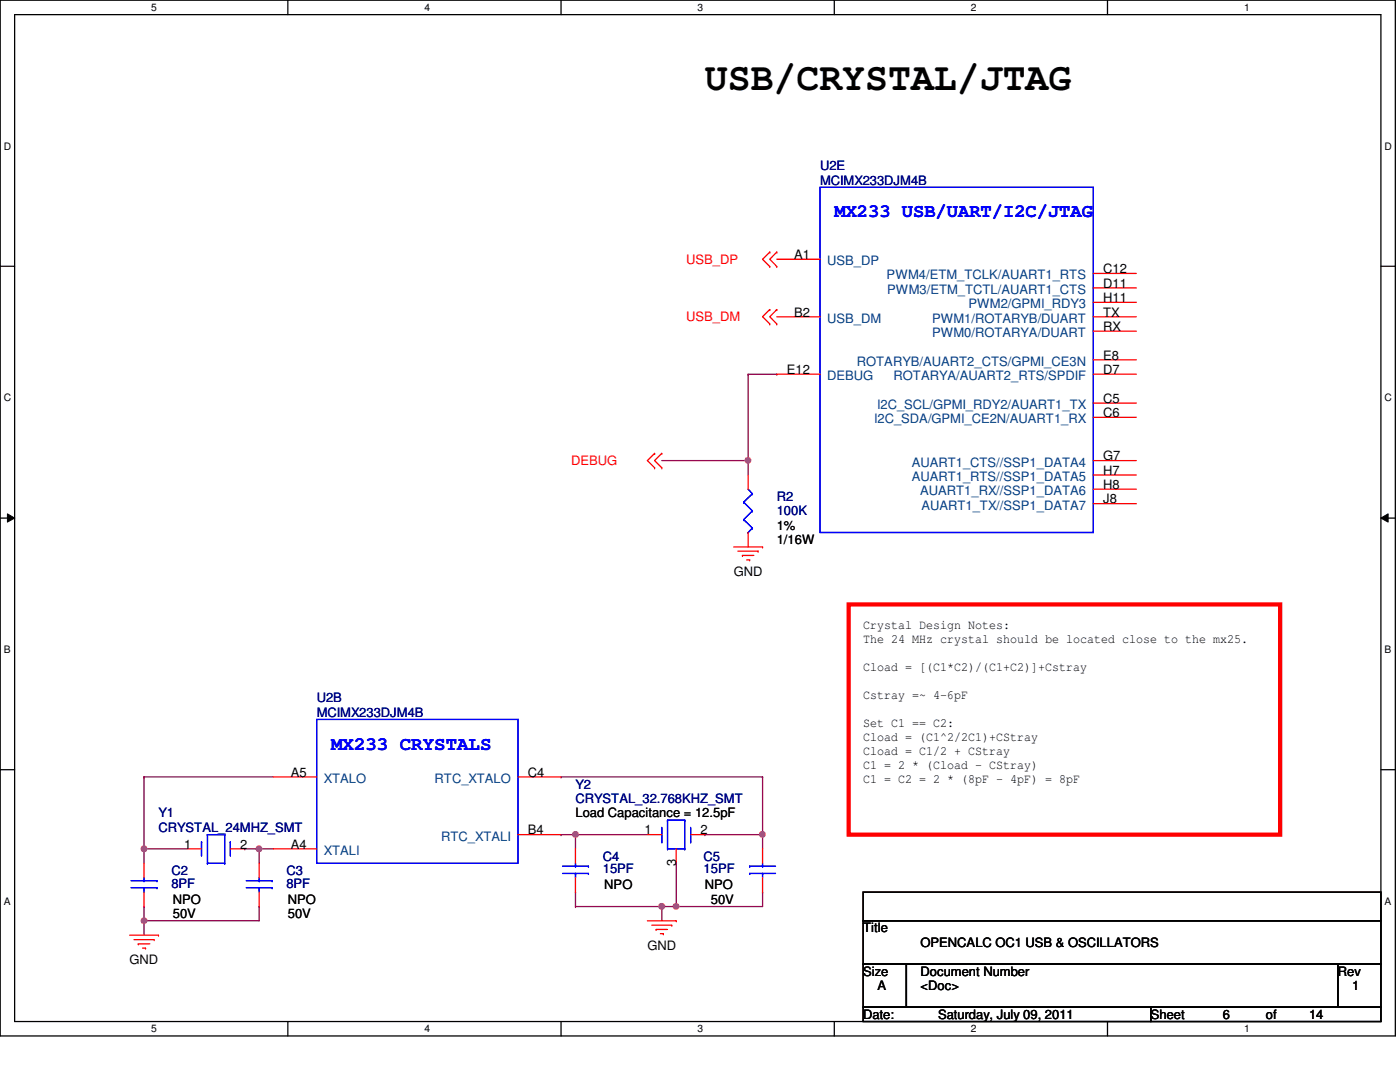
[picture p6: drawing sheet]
<svg xmlns="http://www.w3.org/2000/svg" width="279mm" height="216mm" viewBox="0 0 279 216" stroke-linecap="round" stroke-linejoin="round" font-family="sans-serif">
<path d="M0 0h278.5v206.7h-278.5zM2.9 2.9h272.7v200.9h-272.7z" fill="none" stroke="#000" stroke-width=".25"/>
<g fill="#fff">
<path d="M30.2 .3h1.1v2.3h-1.1z"/>
<path d="M30.2 204.1h1.1v2.3h-1.1z"/>
</g>
<path d="M57.4 0v2.9M57.4 203.8v2.9" fill="none" stroke="#000" stroke-width=".25"/>
<g fill="#fff">
<path d="M84.7 .3h1.1v2.3h-1.1z"/>
<path d="M84.7 204.1h1.1v2.3h-1.1z"/>
</g>
<path d="M112 0v2.9M112 203.8v2.9" fill="none" stroke="#000" stroke-width=".25"/>
<g fill="#fff">
<path d="M139.2 .3h1.1v2.3h-1.1z"/>
<path d="M139.2 204.1h1.1v2.3h-1.1z"/>
</g>
<path d="M166.5 0v2.9M166.5 203.8v2.9" fill="none" stroke="#000" stroke-width=".25"/>
<g fill="#fff">
<path d="M193.8 .3h1.1v2.3h-1.1z"/>
<path d="M193.8 204.1h1.1v2.3h-1.1z"/>
</g>
<path d="M221 0v2.9M221 203.8v2.9" fill="none" stroke="#000" stroke-width=".25"/>
<g fill="#fff">
<path d="M248.3 .3h1.1v2.3h-1.1z"/>
<path d="M248.3 204.1h1.1v2.3h-1.1z"/>
<path d="M.8 28h1.4v2.3h-1.4z"/>
<path d="M276.3 28h1.4v2.3h-1.4z"/>
<path d="M.8 78.2h1.4v2.3h-1.4z"/>
<path d="M276.3 78.2h1.4v2.3h-1.4z"/>
</g>
<path d="M0 53.1h2.9M275.6 53.1h2.9" fill="none" stroke="#000" stroke-width=".25"/>
<g fill="#fff">
<path d="M.8 128.5h1.3v2.2h-1.3z"/>
<path d="M276.3 128.5h1.3v2.2h-1.3z"/>
</g>
<path d="M0 103.4h2.9M275.6 103.4h2.9" fill="none" stroke="#000" stroke-width=".25"/>
<path d="M1.5 102.5l1.4 .9-1.4 .8zM275.6 103.4l1.4-.9v1.7z" fill="#000"/>
<path d="M1.5 102.5l1.4 .9-1.4 .8zM275.6 103.4l1.4-.9v1.7z" fill="none" stroke="#000" stroke-width=".2"/>
<g fill="#fff">
<path d="M.8 178.7h1.3v2.2h-1.3z"/>
<path d="M276.3 178.7h1.3v2.2h-1.3z"/>
</g>
<path d="M0 153.6h2.9M275.6 153.6h2.9" fill="none" stroke="#000" stroke-width=".25"/>
<path d="M132.1 91.9h17.2M149.3 91.9h.1M28.7 155h.1M28.7 155h25.9M28.7 155v17.3M28.7 169.4h.1M51.7 169.4h.1M51.7 169.4v2.9" fill="none" stroke="#800040" stroke-width=".25"/>
<circle cx="149.3" cy="91.9" r=".56" fill="#f0f"/>
<circle cx="149.3" cy="91.9" r=".56" fill="none" stroke="#f0f" stroke-width=".25"/>
<path d="M149.3 74.7h.1M149.3 74.7v20.1M149.3 74.7h5.7M155 74.7h.1M149.3 91.9h.1M28.7 169.4h.1M28.7 169.4h8.7M51.7 180.9h.1M51.7 180.9v2.8" fill="none" stroke="#800040" stroke-width=".25"/>
<circle cx="28.7" cy="169.4" r=".56" fill="#f0f"/>
<circle cx="28.7" cy="169.4" r=".56" fill="none" stroke="#f0f" stroke-width=".25"/>
<path d="M28.7 183.7h.1M28.7 183.7v2.9" fill="none" stroke="#800040" stroke-width=".25"/>
<circle cx="28.7" cy="183.7" r=".56" fill="#f0f"/>
<circle cx="28.7" cy="183.7" r=".56" fill="none" stroke="#f0f" stroke-width=".25"/>
<path d="M114.9 166.5h.1M114.9 166.5v2.9" fill="none" stroke="#800040" stroke-width=".25"/>
<circle cx="114.8" cy="166.5" r=".56" fill="#f0f"/>
<circle cx="114.8" cy="166.5" r=".56" fill="none" stroke="#f0f" stroke-width=".25"/>
<path d="M140.7 166.5h.1M140.7 166.5h11.5M152.2 166.5h.1M152.2 166.5v2.9" fill="none" stroke="#800040" stroke-width=".25"/>
<circle cx="152.1" cy="166.5" r=".56" fill="#f0f"/>
<circle cx="152.1" cy="166.5" r=".56" fill="none" stroke="#f0f" stroke-width=".25"/>
<g fill="none" stroke="#800040" stroke-width=".25">
<path d="M112 155h.1M112 155h40.2M152.2 155h.1M152.2 155v11.5M112 166.5h.1M112 166.5h17.2M114.9 178h.1M114.9 166.5h.1M114.9 178v2.9M152.2 178h.1M152.2 178v2.9M132.1 180.9h.1"/>
<path d="M132.1 180.9v2.8"/>
</g>
<circle cx="132.1" cy="180.9" r=".56" fill="#f0f"/>
<circle cx="132.1" cy="180.9" r=".56" fill="none" stroke="#f0f" stroke-width=".25"/>
<path d="M51.7 169.4h.1M51.7 169.4h2.9" fill="none" stroke="#800040" stroke-width=".25"/>
<circle cx="51.7" cy="169.4" r=".56" fill="#f0f"/>
<circle cx="51.7" cy="169.4" r=".56" fill="none" stroke="#f0f" stroke-width=".25"/>
<path d="M28.7 183.7h.1M28.7 183.7h23M135 180.9h.1M135 180.9h17.2" fill="none" stroke="#800040" stroke-width=".25"/>
<circle cx="134.9" cy="180.8" r=".56" fill="#f0f"/>
<circle cx="134.9" cy="180.8" r=".56" fill="none" stroke="#f0f" stroke-width=".25"/>
<path d="M48.9 169.4h.1M48.9 169.4h2.8M135 172.3h.1M135 172.3v8.6h-20.1M28.7 180.9h.1M28.7 180.9v2.8M114.9 180.9h.1M132.1 180.9h.1" fill="none" stroke="#800040" stroke-width=".25"/>
<g fill="none" stroke="#f00" stroke-width=".25">
<path d="M153.6 53.2h.1M153.6 50.3h.1M153.6 50.3l-1.4 1.4 1.4 1.5M155 53.2h.1M155 50.3h.1M155 50.3l-1.4 1.4 1.4 1.5M155 51.7h8.7M218.2 57.4h8.6M218.2 54.6h8.6M153.6 64.6h.1M153.6 61.8h.1M153.6 61.8l-1.4 1.4 1.4 1.4"/>
<path d="M155 64.6h.1M155 61.8h.1M155 61.8l-1.4 1.4 1.4 1.4M155 63.2h8.7M155 74.7h8.7M218.2 63.2h8.6M218.2 74.7h8.6M218.2 66.1h8.6M218.2 60.3h8.6M218.2 71.8h8.6M130.6 93.3h.1M130.6 90.5h.1"/>
<path d="M130.6 90.5l-1.4 1.4 1.4 1.4M132.1 93.3h.1M132.1 90.5h.1M132.1 90.5l-1.5 1.4 1.5 1.4M149.3 94.8v2.8M218.2 80.4h8.6M218.2 83.3h8.6M218.2 91.9h8.6M218.2 94.8h8.6M218.2 97.6h8.6M146.4 109.1h5.8M147.3 110h4"/>
<path d="M148.2 110.8h.1M148.2 110.8h2.3M149 111.7h.6M149.3 106.3v2.8M149.6 111.7h.1M151.3 110h.1M152.2 109.1h.1M218.2 100.5h8.6M54.6 155h8.6M103.4 155h8.6M28.7 172.3v2.8M28.7 178v2.9"/>
<path d="M37.4 169.4h2.8M46 169.4h2.9M51.7 172.3v2.8M51.7 178v2.9M54.6 169.4h8.6M103.4 166.5h8.6M114.9 169.4v2.9M114.9 175.1v2.9M129.2 166.5h2.9M135 169.4v2.9M137.8 166.5h2.9M152.2 169.4v2.9"/>
<path d="M152.2 175.1v2.9M25.9 186.6h5.7M26.8 187.5h4M27.6 188.3h.1M27.6 188.3h2.3M28.4 189.2h.6M29 189.2h.1M30.8 187.5h.1M31.6 186.6h.1M129.2 183.7h5.8M130.1 184.6h4M130.9 185.5h.1"/>
<path d="M130.9 185.5h2.3M131.8 186.3h.6M132.4 186.3h.1M134.1 184.6h.1M135 183.7h.1"/>
</g>
<path d="M172.3 178h103.3v5.7h-103.3zM172.3 183.7h103.3v8.7h-103.3zM172.3 192.4h8.6v8.6h-8.6zM180.9 192.4h86.1v8.6h-86.1zM267 192.4h8.6v8.6h-8.6zM172.3 201h57.4v2.8h-57.4zM229.7 201h45.9v2.8h-45.9z" fill="none" stroke="#000" stroke-width=".25"/>
<path d="M169.4 120.6h86.1v45.9h-86.1z" fill="none" stroke="#f00" stroke-width=".85"/>
<g fill="none" stroke="#00f" stroke-width=".25">
<path d="M163.7 37.4h54.5v68.9h-54.5zM149.3 97.6l.9 .9M150.2 98.5h.1M150.2 98.5l-1.8 1.7M148.4 100.2h.1M148.4 103.7h.1M148.4 100.2l1.8 1.7M148.4 103.7l1.8 1.7M149.3 106.3h.1M150.2 101.9h.1M150.2 105.4h.1M150.2 101.9l-1.8 1.8"/>
<path d="M150.2 105.4l-.9 .9M63.2 143.6h40.2v28.7h-40.2zM26.2 177.1h5.1M26.2 175.7h5.1M28.7 175.7h.1M28.7 177.1h.1M28.7 175.1v.6M28.7 177.1v.9M31.3 177.1h.1M31.3 175.7h.1M40.2 168h.1M40.2 168v2.8"/>
<path d="M41.4 166.5h.1M41.4 172.3h.1M41.4 166.5v5.8M41.4 166.5h3.4M41.4 172.3h3.4M44.8 166.5h.1M44.8 172.3h.1M44.8 166.5v5.8M46 168h.1M46 168v2.8M49.1 177.1h5.2M49.1 175.7h5.2"/>
<path d="M51.7 175.7h.1M51.7 177.1h.1M51.7 175.1v.6M51.7 177.1v.9M54.3 177.1h.1M54.3 175.7h.1M112.3 174.3h5.1M112.3 172.8h5.1M114.9 172.8h.1M114.9 174.3h.1M114.9 172.3v.5M114.9 174.3v.8"/>
<path d="M117.4 174.3h.1M117.4 172.8h.1M132.1 168h.1M132.1 165.1v2.9M133.2 169.4h.1M133.2 163.7h.1M133.2 163.7v5.7M133.2 169.4h3.5M133.2 163.7h3.5M136.7 169.4h.1M136.7 163.7h.1M136.7 163.7v5.7"/>
<path d="M137.8 168h.1M137.8 165.1v2.9M149.6 174.3h.1M149.6 172.8h.1M149.6 174.3h5.2M149.6 172.8h5.2M152.2 172.8h.1M152.2 174.3h.1M152.2 172.3v.5M152.2 174.3v.8"/>
</g>
<circle cx="149.3" cy="91.9" r=".56" fill="#f0f"/>
<circle cx="149.3" cy="91.9" r=".56" fill="none" stroke="#f0f" stroke-width=".25"/>
<circle cx="28.7" cy="169.4" r=".56" fill="#f0f"/>
<circle cx="28.7" cy="169.4" r=".56" fill="none" stroke="#f0f" stroke-width=".25"/>
<circle cx="28.7" cy="183.7" r=".56" fill="#f0f"/>
<circle cx="28.7" cy="183.7" r=".56" fill="none" stroke="#f0f" stroke-width=".25"/>
<circle cx="114.8" cy="166.5" r=".56" fill="#f0f"/>
<circle cx="114.8" cy="166.5" r=".56" fill="none" stroke="#f0f" stroke-width=".25"/>
<circle cx="152.1" cy="166.5" r=".56" fill="#f0f"/>
<circle cx="152.1" cy="166.5" r=".56" fill="none" stroke="#f0f" stroke-width=".25"/>
<circle cx="132.1" cy="180.9" r=".56" fill="#f0f"/>
<circle cx="132.1" cy="180.9" r=".56" fill="none" stroke="#f0f" stroke-width=".25"/>
<circle cx="51.7" cy="169.4" r=".56" fill="#f0f"/>
<circle cx="51.7" cy="169.4" r=".56" fill="none" stroke="#f0f" stroke-width=".25"/>
<circle cx="134.9" cy="180.8" r=".56" fill="#f0f"/>
<circle cx="134.9" cy="180.8" r=".56" fill="none" stroke="#f0f" stroke-width=".25"/>
<text font-size="7.7" x="140.7" y="17.9">USB/CRYSTAL/JTAG</text>
<g font-size="3.7" fill="#00f">
<text x="166.5" y="43.4">MX233 USB/UART/I2C/JTAG</text>
<text x="66.1" y="149.6">MX233 CRYSTALS</text>
</g>
<g font-size="2.6" fill="#000080">
<text x="163.7" y="34">U2E</text>
<text x="163.7" y="36.8">MCIMX233DJM4B</text>
<text x="155" y="99.9">R2</text>
<text x="155" y="102.8">100K</text>
<text x="63.2" y="140.2">U2B</text>
<text x="63.2" y="143">MCIMX233DJM4B</text>
<text x="114.9" y="157.4">Y2</text>
<text x="114.9" y="160.2">CRYSTAL_32.768KHZ_SMT</text>
<text x="31.6" y="163.1">Y1</text>
<text x="31.6" y="166">CRYSTAL_24MHZ_SMT</text>
<text x="120.3" y="171.7">C4</text>
<text x="140.4" y="171.7">C5</text>
<text x="34.2" y="174.6">C2</text>
<text x="34.2" y="177.2">8PF</text>
<text x="57.1" y="174.6">C3</text>
<text x="57.1" y="177.2">8PF</text>
<text x="120.3" y="174.3">15PF</text>
<text x="140.4" y="174.3">15PF</text>
</g>
<g font-size="2.6" fill="#f00">
<text x="136.9" y="52.6">USB_DP</text>
<text x="136.9" y="64.1">USB_DM</text>
<text x="114" y="92.8">DEBUG</text>
</g>
<g font-size="2.6">
<text x="158.5" y="51.7">A1</text>
<text x="220.2" y="57.4">D11</text>
<text x="220.2" y="54.5">C12</text>
<text x="158.5" y="63.2">B2</text>
<text x="220.2" y="63.2">TX</text>
<text x="220.2" y="60.3">H11</text>
<text x="220.2" y="66">RX</text>
<text x="220.2" y="71.8">E8</text>
<text x="157.1" y="74.6">E12</text>
<text x="220.2" y="74.6">D7</text>
<text x="220.2" y="80.4">C5</text>
<text x="220.2" y="83.2">C6</text>
<text x="220.2" y="91.9">G7</text>
<text x="220.2" y="94.7">H7</text>
<text x="220.2" y="97.6">H8</text>
<text x="220.2" y="100.5">J8</text>
<text x="155" y="105.7">1%</text>
<text x="155" y="108.6">1/16W</text>
<text x="146.4" y="114.9">GND</text>
<text x="172.3" y="125.6">Crystal Design Notes:</text>
<text x="172.3" y="128.4">The 24 MHz crystal should be located close to the mx25.</text>
<text x="172.3" y="133.9">Cload = [(C1*C2)/(C1+C2)]+Cstray</text>
<text x="172.3" y="139.5">Cstray =~ 4-6pF</text>
<text x="172.3" y="145.1">Set C1 == C2:</text>
<text x="172.3" y="147.9">Cload = (C1^2/2C1)+CStray</text>
<text x="58" y="155">A5</text>
<text x="105.4" y="155">C4</text>
<text x="172.3" y="150.7">Cload = C1/2 + CStray</text>
<text x="172.3" y="153.5">C1 = 2 * (Cload - CStray)</text>
<text x="172.3" y="156.3">C1 = C2 = 2 * (8pF - 4pF) = 8pF</text>
<text x="105.4" y="166.5">B4</text>
<text x="114.9" y="163.1">Load Capacitance = 12.5pF</text>
<text x="128.7" y="166.5">1</text>
<text x="139.8" y="166.5">2</text>
<text x="36.8" y="169.3">1</text>
<text x="48" y="169.3">2</text>
<text x="58" y="169.3">A4</text>
<text x="134.9" y="172.8" transform="rotate(-90 134.9 172.8)">3</text>
<text x="120.6" y="177.5">NPO</text>
<text x="140.7" y="177.5">NPO</text>
<text x="34.5" y="180.3">NPO</text>
<text x="34.5" y="183.2">50V</text>
<text x="57.4" y="180.3">NPO</text>
<text x="57.4" y="183.2">50V</text>
<text x="141.9" y="180.3">50V</text>
<text x="129.2" y="189.5">GND</text>
<text x="172.3" y="186.1">Title</text>
<text x="183.7" y="188.9">OPENCALC OC1 USB &amp; OSCILLATORS</text>
<text x="25.9" y="192.4">GND</text>
<text x="172.3" y="194.7">Size</text>
<text x="175.1" y="197.6">A</text>
<text x="183.7" y="194.7">Document Number</text>
<text x="183.7" y="197.6">&lt;Doc&gt;</text>
<text x="267" y="194.7">Rev</text>
<text x="269.8" y="197.6">1</text>
<text x="172.3" y="203.3">Date:</text>
<text x="187.2" y="203.3">Saturday, July 09, 2011</text>
<text x="229.7" y="203.3">Sheet</text>
<text x="244" y="203.3">6</text>
<text x="252.6" y="203.3">of</text>
<text x="261.2" y="203.3">14</text>
</g>
<g font-size="2.6" fill="#004080">
<text x="165.1" y="52.9">USB_DP</text>
<text x="177" y="55.8">PWM4/ETM_TCLK/AUART1_RTS</text>
<text x="177.1" y="58.6">PWM3/ETM_TCTL/AUART1_CTS</text>
<text x="165.1" y="64.4">USB_DM</text>
<text x="186" y="64.4">PWM1/ROTARYB/DUART</text>
<text x="193.3" y="61.5">PWM2/GPMI_RDY3</text>
<text x="186" y="67.3">PWM0/ROTARYA/DUART</text>
<text x="165.1" y="75.9">DEBUG</text>
<text x="171" y="73">ROTARYB/AUART2_CTS/GPMI_CE3N</text>
<text x="178.4" y="75.9">ROTARYA/AUART2_RTS/SPDIF</text>
<text x="175" y="81.6">I2C_SCL/GPMI_RDY2/AUART1_TX</text>
<text x="174.5" y="84.5">I2C_SDA/GPMI_CE2N/AUART1_RX</text>
<text x="181.9" y="93.1">AUART1_CTS//SSP1_DATA4</text>
<text x="181.9" y="96">AUART1_RTS//SSP1_DATA5</text>
<text x="183.6" y="98.8">AUART1_RX//SSP1_DATA6</text>
<text x="183.9" y="101.7">AUART1_TX//SSP1_DATA7</text>
<text x="64.6" y="156.2">XTALO</text>
<text x="86.7" y="156.2">RTC_XTALO</text>
<text x="88.1" y="167.7">RTC_XTALI</text>
<text x="64.6" y="170.6">XTALI</text>
</g>
<g font-size="2">
<text x="30.2" y="2.2">5</text>
<text x="84.7" y="2.2">4</text>
<text x="139.2" y="2.2">3</text>
<text x="193.8" y="2.2">2</text>
<text x="248.3" y="2.2">1</text>
<text x=".8" y="29.8">D</text>
<text x="276.3" y="29.8">D</text>
<text x=".8" y="80.1">C</text>
<text x="276.3" y="80.1">C</text>
<text x=".8" y="130.3">B</text>
<text x="276.3" y="130.3">B</text>
<text x=".8" y="180.5">A</text>
<text x="276.3" y="180.5">A</text>
<text x="30.2" y="206">5</text>
<text x="84.7" y="206">4</text>
<text x="139.2" y="206">3</text>
<text x="193.8" y="206">2</text>
<text x="248.3" y="206">1</text>
</g>
</svg>
